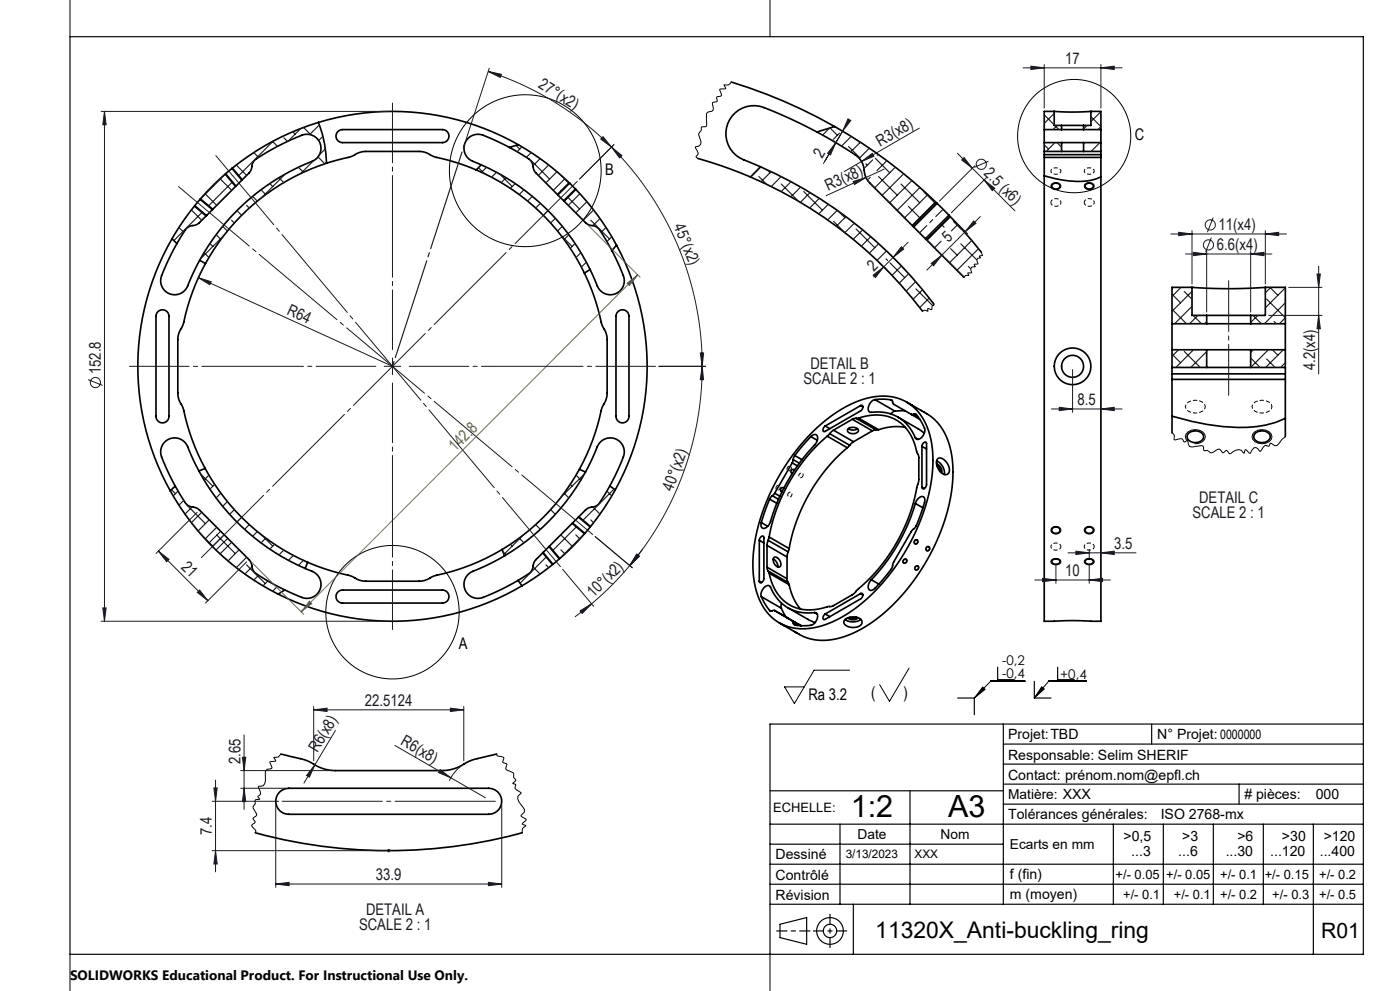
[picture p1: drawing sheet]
<svg xmlns="http://www.w3.org/2000/svg" width="420mm" height="297mm" viewBox="0 0 420 297" stroke-linecap="round" stroke-linejoin="round" font-family="sans-serif">
<g fill="none" stroke="#000" stroke-width=".5">
<path d="M95.5 36.7a76.4 76.4 0 0 1 60 6.7M95.5 36.7a32.8 32.8 0 0 1 2.5 12.2M95.5 36.7a76.4 76.4 0 0 0-25.9 13.8M101.5 39.3l1.2-.5h30a1.95 1.95 0 0 1 2 2 1.95 1.95 0 0 1-2 1.9h-30a1.95 1.95 0 0 1-1.8-1.2 1.95 1.95 0 0 1 .6-2.2zM219.4 24.6a152.7 152.7 0 0 1 31 13.3M245.1 39.6a129.1 129.1 0 0 0-17.1-7.7 8.5 8.5 0 0 0-10.1 6.4 8.5 8.5 0 0 0 6.5 10.1l3.7 1.6M245.1 39.6l10.1 5.9a7 7 0 0 1 4.2 6.6l.6 1.5 1 1.3 13.1 13.1M250.4 37.9l-5.3 1.7M250.4 37.9a152.8 152.8 0 0 1 30.7 23.1M313.3 38.8v3.9M313.3 38.8h5.2M316.3 33.4l5.2 .2 5.8-.2"/>
<path d="M316.3 33.4h-3v5.4M316.3 33.4v4.2h2.2M318.5 38.8h6.6M318.5 37.6h6.6M318.5 37.6v1.2M325.1 38.8h5.2M325.1 37.6v1.2M327.3 33.4h3v5.4M327.3 33.4v4.2h-2.2M330.3 38.8v3.9M60 59.7l-1.6 1.9M60 59.7l3.7 3.1"/>
<path d="M67.7 52.1l-4 3.7-3.7 3.9M67.7 52.1l3.1 3.7M69.6 50.5l-1.9 1.6M69.6 50.5l3 3.5M70.8 55.8l-7.1 7M72.6 54l-1.8 1.8M72.6 54l2.3-2.3 .6-1.2a3.4 3.4 0 0 1 1.4-2.9 59.8 59.8 0 0 1 15-7.4 4.2 4.2 0 0 1 4.3 3.3 4.2 4.2 0 0 1-2.6 4.8 66 66 0 0 0-33.7 29.7M98 48.9l3.2-.9a18.3 18.3 0 0 0 6.8-2.4l1.7-.2h16a14.3 14.3 0 0 1 5 1.7 64.9 64.9 0 0 1 12.2 3.8M98 48.9a64 64 0 0 0-36.4 30.1M142.9 50.9a64 64 0 0 1 32.4 31M144.4 49.4a66 66 0 0 1 32.6 31.4M144.4 49.4l-1.5 1.5"/>
<path d="M152.9 44.2l-7-3.3a4.3 4.3 0 0 0-6.4 2 4.3 4.3 0 0 0 3.3 5.8l1.6 .7M152.9 44.2l2.9 1.6a9.3 9.3 0 0 1 3.7 2.8l.6 2.1 .5 1 6.7 6.7M155.5 43.4l-2.6 .8M155.5 43.4a76.4 76.4 0 0 1 15.4 11.5M167.3 58.4l1.8 1.8M170.9 54.9l1.7 1.8M170.9 54.9l-3.6 3.5M172.6 56.7a76.4 76.4 0 0 1 12.4 16.8M172.6 56.7l-3.5 3.5M209.4 47.5l7 2.2 8.7 3.3M225.1 53a128 128 0 0 1 51.6 40.3M228.1 50a131.9 131.9 0 0 1 52.1 41.1"/>
<path d="M228.1 50l-3 3M313.3 45.4v.9M313.3 46.3v.9M313.3 47.2v5.5M313.3 42.7h5.2M313.3 45.4h5.2M313.3 42.7v2.7M313.3 46.3h17M313.3 47.2h17M315.8 55.2a1.34 1.34 0 0 1 2.2 .7 1.25 1.25 0 0 1-1.4 .8 1.25 1.25 0 0 1-1-1.2zM318.5 42.7h6.6M318.5 45.4h6.6"/>
<path d="M318.5 42.7v2.7M325.1 42.7h5.2M325.1 45.4h5.2M325.1 42.7v2.7M325.8 55.2a1.34 1.34 0 0 1 2.2 .7 1.25 1.25 0 0 1-1.4 .8 1.25 1.25 0 0 1-1-1.2zM330.3 45.4v.9M330.3 46.3v.9M330.3 47.2v5.8M330.3 42.7v2.7M51.6 71.6a76.4 76.4 0 0 0-.5 75.5M51.6 71.6l1.5 1.4M53.1 73l-1.3 2.3a41.8 41.8 0 0 0-3.6 8.6 4.3 4.3 0 0 0 3.9 4.4 4.3 4.3 0 0 0 4.6-3.6l3.2-6.7"/>
<path d="M58.4 61.6a76.4 76.4 0 0 0-6.8 10M58.4 61.6l3.6 3M59.9 78l1.7 1M61.6 79a77.9 77.9 0 0 0-6.9 18.8l-.4 .7a6 6 0 0 0-1 3.3v16a14.3 14.3 0 0 0 1.8 5 64.4 64.4 0 0 0 6.4 17.6M62 64.6l-2.4 2.3-1.2 .6a3.7 3.7 0 0 0-3.5 2.4l-1.8 3.1M63.7 62.8l-1.7 1.8M169.1 60.2l6.6 6.5 1.4 .8a3.6 3.6 0 0 1 3.3 2.2l3.2 5.4M183.6 75.1l3 6.6a4.3 4.3 0 0 1-1.8 6.3 4.3 4.3 0 0 1-5.9-2.9l-1.9-4.3M185 73.5l-1.4 1.6M185 73.5a76.4 76.4 0 0 1-.4 73.3M274.1 68l3.5 3.6M277.6 71.6l11.6 11.5"/>
<path d="M281.1 61l3.6 3.5M281.1 61l-7 7M284.7 64.5l3.5 3.8 6.2 7.3M284.7 64.5l-7.1 7.1M47.3 93.5a1.95 1.95 0 0 1 2.1-.5 1.95 1.95 0 0 1 1.3 1.8v30a1.95 1.95 0 0 1-2 1.9 1.95 1.95 0 0 1-1.9-1.9v-30zM175.3 81.9a84.7 84.7 0 0 1 5.5 15.9l.4 .7a6 6 0 0 1 .9 3.3v16a14.3 14.3 0 0 1-1.7 5 64.4 64.4 0 0 1-6.6 17.8M177 80.8l-1.7 1.1M185.3 93.5a1.95 1.95 0 0 1 2.1-.5 1.95 1.95 0 0 1 1.3 1.8v30a1.95 1.95 0 0 1-2 1.9 1.95 1.95 0 0 1-1.9-1.9v-30zM51.1 147.1a76.4 76.4 0 0 0 32.4 31M52.6 145.7l1.4 2.5a7.5 7.5 0 0 0 2.9 3.5l1.8 .4 1.1 .8 14.9 14.8 .8 1.4a3.4 3.4 0 0 0 1.4 2.9l4.2 2.5 4.3 2.3M52.6 145.7l-1.5 1.4M59.7 141.1l-3-6.3a4.3 4.3 0 0 0-6-3.2 4.3 4.3 0 0 0-1.8 6.5l3.7 7.6"/>
<path d="M59.7 141.1a66 66 0 0 0 31.9 29.3M61.5 140.4a64 64 0 0 0 30.8 28.1M61.5 140.4l-1.8 .7M171.8 156.7l3.7 3.1M171.8 156.7l-7.1 7.1M173.5 155l-1.7 1.7M173.5 155l3.6 2.9M173.8 140.6a64 64 0 0 1-23.2 24.1M173.8 140.6l1.8 .9M175.5 159.8l-3.7 4-4 3.7M175.6 141.5l3.2-6.6a4.3 4.3 0 0 1 5.9-3.3 4.3 4.3 0 0 1 1.9 6.5l-3.7 7.5M175.6 141.5a66 66 0 0 1-24.2 25.1"/>
<path d="M177.1 157.9l-1.6 1.9M182.9 145.6l1.7 1.2M182.9 145.6l-1.4 2.6a7.5 7.5 0 0 1-2.9 3.5l-2.5 .8-2.6 2.5M184.6 146.8a76.4 76.4 0 0 1-7.5 11.1M315.8 158.3a1.21 1.21 0 0 1 1.4-.3 1.21 1.21 0 0 1 .7 1.3 1.25 1.25 0 0 1-1.4 .5 1.25 1.25 0 0 1-.9-1.2zM325.8 158.3a1.21 1.21 0 0 1 1.4-.3 1.21 1.21 0 0 1 .7 1.3 1.25 1.25 0 0 1-1.4 .5 1.25 1.25 0 0 1-.9-1.2zM85.4 176.8l-1.9 1.3M91.6 170.4l.7 .3a4.5 4.5 0 0 1 3 7.1 4.6 4.6 0 0 1-6 .7l-3.9-1.7M92.3 168.5l-.7 1.9M101.5 177.3l1.2-.5h30a1.95 1.95 0 0 1 2 2 1.95 1.95 0 0 1-2 1.9h-30a1.95 1.95 0 0 1-1.8-1.2 1.95 1.95 0 0 1 .6-2.2zM150.6 164.7a74.8 74.8 0 0 1-20.9 8.1l-.7 .4a6 6 0 0 1-3.3 1h-16a14.3 14.3 0 0 1-5-1.7 64.8 64.8 0 0 1-12.4-4M150.6 164.7l.8 1.9"/>
<path d="M151.4 166.6l-4.7 2.5-3.6 1.6a4.4 4.4 0 0 0-3 7.1 4.6 4.6 0 0 0 6.2 .7l4-1.8 5.1-2.8M155.4 173.9l1.2 1.7M156.6 175.6a76.4 76.4 0 0 1-73.1 2.5M162.9 165.6l-2.3 2.3-.6 1.2a3.8 3.8 0 0 1-2.6 3.6l-2 1.2M162.9 165.6l3 3.5M164.7 163.8l-1.8 1.8M164.7 163.8l3.1 3.7M165.9 169.1l-4.5 3.4-4.8 3.1M167.8 167.5l-1.9 1.6M315.8 167.8a1.37 1.37 0 0 1 2.2 .6 1.41 1.41 0 0 1-2.5-.1zM325.8 167.8a1.37 1.37 0 0 1 2.2 .6 1.41 1.41 0 0 1-2.5-.1zM327.3 186.2l-5.8-.2-8.2 .2v-133.5a30.1 30.1 0 0 0 14 1.3l3-1v133.2h-3"/>
<path d="M84 237.2l1.7-.8 .9-.2h60a3.9 3.9 0 0 1 3.9 3.9 3.9 3.9 0 0 1-3.9 3.9h-60a3.9 3.9 0 0 1-3.6-2.5 3.9 3.9 0 0 1 1-4.3zM149 226l-6.4 1.5-2 .7a14.8 14.8 0 0 1-8 2.7h-32a14.1 14.1 0 0 1-7.9-2.7l-2.1-.7-6.3-1.5M76.6 249.6a152.1 152.1 0 0 0 80 0"/>
<circle cx="321.8" cy="109.8" r="3.3"/>
<circle cx="321.8" cy="109.8" r="5.5"/>
</g>
<g fill="none" stroke="#191924" stroke-width=".35">
<path d="M87.8 39.5l.8 .7M90.2 38.5l-3.7 3.8M91.1 38.2l2.2 2.2M95.8 37.4l-2.9 2.9M249 38.3l-2.2 2.2M249 38.3l2.2 2.2M251.8 39.9l-1.8 1.8M313.4 34.6l2.9 2.8M316.3 34l-3 3M316.4 37.6l1.3 1.2M317.2 37.6l-1.3 1.2M326.1 37.6l-1 1.1"/>
<path d="M327.3 34.9l3 3-.9 .9M330.3 33.5l-3 3M61.5 58.1l3.5 3.4M63.7 55.8l.2 .1M66 53.6l3.5 3.5M67.2 59.3h.1M67.7 52.1l-7.7 7.6M69.7 54.5l-7.2 7.3M70.9 49.5l3.1 3.1M75.8 58.8l1.4 1.5M76.1 45.7l1.5 1.5M78.5 57l1.2 1.3"/>
<path d="M80.9 55l.9 .9M81.8 42.4l1.5 1.5M82 42.3l-10.5 10.4M83.7 53.3l1.4 1.4M85.2 41.3l1.1 1.1M85.6 52.2l-7.1 7M89.5 50.1l1.5 1.5M94.1 48.1l-3.9 3.9M95.4 47l2.1 2.1M96.9 40.8l-1.3 1.3M97.6 44.6l-1.8 1.8M143.5 50.2l1.8 1.8"/>
<path d="M146 50.1l-1.5 1.5M149 51.6l-1.5 1.5M149.9 52.2l3.8 3.7M151.8 53.3l-1.4 1.4M154.6 55l-1.5 1.5M154.8 43.6l1.1 1.1M156.6 44l-1.5 1.5M157.2 56.9l-1.4 1.4M159.3 48l5.6 5.7M159.4 45.7l-1.5 1.5M159.7 58.8l-1.4 1.5M162 47.5l-2.1 2.2"/>
<path d="M164.6 49.5l-3.1 3.1M167.1 51.5l-3.4 3.3M167.7 52l3 3M168.3 57l.2 .3M169.5 53.6l-3.5 3.5M170.3 59l3.6 3.6M174 58.1l-3.5 3.4M175 59.3l.5 .5M227.6 52.9l2.4 2.3M228.3 50l-3.1 3.1M230.1 50.9l.9 .9M231.3 51.4l-3 3.1"/>
<path d="M234.4 52.9l-3 3M234.4 55.1l5.1 5.2M237.3 54.5l-3 2.9M240.2 56.1l-2.9 2.9M241.1 57.4l5.6 5.6M243 57.7l-2.9 2.9M245.8 59.4l-2.9 2.9M249.7 42.1h-.1M254.6 43.9l3.3 3.4M255.4 40.9l-2.9 2.9M257.2 42l.7 .8M258.1 42.6l-2.9 2.9"/>
<path d="M259.8 49.1l.4 .4M260.4 54.3l2 2M260.8 44.4l-2.8 2.8M261 53.2l-.4 .5M261.8 47.9l-2.3 2.4M262.6 47.5l4.3 4.3M263.5 46.3l-.3 .3M263.6 52.9l5.6 5.6M265.8 59.6l5.6 5.6M266.1 48.1l-3 3M268.6 50.1l-6.2 6.2M270.3 55.1l5.6 5.7"/>
<path d="M271.1 52.1l-6.5 6.5M273.6 54.1l-6.7 6.7M276 56.2l-6.9 6.9M277 57.4l3.9 3.8M278.3 58.3l-6.9 7M313.3 43.4l1.3 1.3M316.5 42.7l-2.7 2.7M317.1 42.7l1.4 1.4M318.5 45.3l-.2 .1M325.5 42.7l-.4 .4M330 42.7l-2.7 2.7M53.7 68.2l1.4 1.4"/>
<path d="M57.4 62.9l3.1 3.1M60.7 63.6l-8.6 8.5M61.2 75.7l1.5 1.5M63 73l.9 .9M65 70.5l1.3 1.3M66.8 67.8l1.4 1.4M67.2 70.5l-7.1 7.1M69.5 66l.8 .8M71.1 63.1l1.4 1.4M74 61.5l.8 .8M162.1 60.9l-1.4 1.4M164.4 63.1l-1.4 1.4"/>
<path d="M166.6 65.4l-1.4 1.4M168.3 70.5l3.3 3.4M168.7 67.8l-1.4 1.4M170.7 70.3l-1.5 1.5M172.5 73l-1.4 1.4M174.3 75.7l-1.5 1.5M175 77.2l.4 .4M175.9 78.6l-1.5 1.5M176.1 60.4l-3.4 3.4M177.2 66l5.7 5.6M178.1 62.9l-3.1 3.1M180 65.5l-2.1 2.1"/>
<path d="M181.8 68.2l-1.4 1.4M183.5 70.9l-1.4 1.5M248.5 61.2l-2.9 2.9M250.1 66.4l3.3 3.3M251.2 63l-2.9 2.9M251.5 63.2l2 2M253.8 64.9l-2.9 2.9M256.3 66.9l-2.8 2.8M256.8 68.6l5.6 5.6M258.8 68.9l-2.8 2.8M261.2 70.9l-2.8 2.9M263.6 73l-2.8 2.9"/>
<path d="M265.8 77.6l.5 .5M265.9 75.2l-2.7 2.7M267 78.8l4.4 4.4M270.4 79.7l-2.8 2.8M272.5 61.9l3.9 3.8M277.7 71.5l2.7 2.7M280.7 60.5l-7.1 7M282.2 67l1 1.1M282.3 72.3l-2 2M283.8 77.6l5.4 5.4M285.1 65l-7 7M285.2 74.5l1.9 2"/>
<path d="M286 66.4l2.4 2.4M287.3 67.3l-1.9 1.9M288.3 73.1l4.7 4.8M290.2 70.6l.3 .2M290.5 79.8l.7 .7M291.5 72.1l-6.7 6.7M293.6 74.5l-6.5 6.5M272.6 82l-2.8 2.9M274.7 84.4l-2.8 2.8M274.8 86.6l4.9 4.9M276.8 86.8l-2.9 2.9M278.8 89.3l-2.9 2.9"/>
<path d="M51.4 146.7l1.2 1.3M53.4 147.2l-1.4 1.4M55.1 150l-1.4 1.4M56 151.3l5.6 5.6M57.6 151.9l-2.1 2.2M60 159.8l3.9 3.9M60.1 142l3.8 3.7M60.5 153.5l-3.1 3.2M62.7 142.4l-1.5 1.5M62.8 155.8l-3.4 3.3M64.4 145.2l-1.4 1.4M65 158l-3.5 3.5"/>
<path d="M66.3 147.8l-1.5 1.4M68.2 150.3l-1.4 1.4M70.3 152.7l-1.4 1.5M72.5 155l-1.4 1.5M74.8 157.2l-1.4 1.4M77.2 159.3l-1.4 1.4M160.7 157.2l1.4 1.4M165.2 152.7l1.4 1.5M169.2 147.8l1.5 1.4M171.1 145.2l.5 .5M172.8 142.4l1.5 1.5M173 157.8l-7.3 7.3"/>
<path d="M175.4 142l-7.1 7M175.5 159.8l-7.7 7.7M177.2 155.8l.9 .9M177.9 151.9l2.1 2.2M181.7 151.3l.1 .1M182.1 147.2l1.4 1.4M184.2 146.6l-9.4 9.4M65 160.3l5.6 5.6M67.2 167l.6 .6M67.3 160.3l-3.6 3.5M69.5 162.5l-3.5 3.5M71.7 164.8l-3.3 3.3"/>
<path d="M74 169.3l5.6 5.6M74 167l-3.1 3.1M75.6 169.9l-2.1 2.1M77.6 172.4l-1.5 1.5M78.5 160.3l3.3 3.4M79.7 161.3l-1.4 1.4M80.4 174.1l-1.5 1.5M82.4 163.1l-1.5 1.5M83.3 175.7l-1.5 1.5M85.1 164.9l-1.4 1.4M85.2 167l.4 .4M88 166.5l-1.5 1.4"/>
<path d="M91 167.9l-1.5 1.5M91.9 169.3l.1 .1M150.9 165.4l.9 .9M153.1 163.1l.6 .6M155.8 161.3l1.4 1.4M157 160.3l-5.8 5.8M159.3 173.8l.1 .1M159.9 169.9l2.1 2.1M163.8 169.3l.8 .8M164 166.8l-8 8M168.2 160.3l3.4 3.4M168.3 164.8l1.2 1.2"/>
<path d="M172.7 160.3l1.3 1.2"/>
</g>
<path d="M219.4 24.6a1.73 1.73 0 0 1-2.2 .9l.5 1-1.7 .2 .4 2-1.4 .4 .2 1.2-.2 .2a.93 .93 0 0 0-1.3 .6l.3 1.4-.1 .6-1.6 .5-.3 .4-.1 1.4a3 3 0 0 1-.1 2.6l-1.4 .1v1l-.9 1.1 .8 2.3a1.53 1.53 0 0 1-1.7 1.5l.9 2-.7 1 .6 .5M294.4 75.6l.4 .9-.9 .2 .2 .6-.7 .1-.4 .5 .4 1.1-1.1 .2 .3 .7-1 .1-.4 .5 .3 1.2-1.1 .1 .2 .7-.9 .1-.5 .5M280.2 91.1l-.1 .4h-.4l-.2 1.3-1.1-.4v.9l-1-.3-.7 .3M84.3 226a2.14 2.14 0 0 1-2.1 1l.5 1-1.7 .4 .6 1.7-.1 .2-1.4 .3-.5 .6v2.8l-.2 .9-.5 .6-1.4 .3 .7 2.2-.9 .7 .6 .8-1.3 .3a1.82 1.82 0 0 1-.7 2l1.1 2.2v.3l-1.1 1.1 .7 .9-1.1 1 .4 .8a1.06 1.06 0 0 1 .8 1.2l-.1 .3M149 226v.3a1.43 1.43 0 0 0 1.5 .5l.6 .2 .1 .2-.4 1.2 1.3 .7-.4 1.3 .3 .3 2.1 1.1a1.51 1.51 0 0 0 .6 1.9l-.9 1.1 .9 .4-.2 1 1.8 1.5-1 1v.8l.4 .9 1.6 2.2v.8l-1 1.1 1.6 1.2-1.2 1.1 1 .7a1.92 1.92 0 0 0-1.1 2v.1" fill="none" stroke="#000" stroke-width=".3"/>
<path d="M282.4 76.5a.2 .2 0 0 1 .4 0 .2 .2 0 0 1-.4 0zM265.2 80.3a.2 .2 0 0 1 .4 0 .2 .2 0 0 1-.4 0z" fill="#191924"/>
<g fill="none" stroke="#000" stroke-width=".3">
<path d="M21 0v11M231 0v11M60.2 59.5l3.7 3.2M67.5 52.2l3.1 3.7M69.8 50.3l2.9 3.5M170.7 54.7l-3.5 3.5M172.8 56.8l-3.5 3.6M315.5 55.2a1.55 1.55 0 0 1 1.6-.5 1.55 1.55 0 0 1 1.1 1.3 1.6 1.6 0 0 1-1.6 .8 1.6 1.6 0 0 1-1.3-1.2zM325.5 55.2a1.55 1.55 0 0 1 1.6-.5 1.55 1.55 0 0 1 1.1 1.3 1.6 1.6 0 0 1-1.6 .8 1.6 1.6 0 0 1-1.3-1.2zM58.3 61.8l3.5 3M280.8 60.6l-7.1 7.1M285 64.9l-7 7"/>
<path d="M272.6 120.8l1.3 .8zM276.1 122.9l1.3 .7zM351.6 129.7a1.38 1.38 0 0 1 .6 1.9l.2 .3 2.3-.3 .6 .9 1-.4 .5 1.7 .8 .2a6 6 0 0 1 3.3-.3l.2 1.2 .2 .2a1.32 1.32 0 0 1 1.7 .5l.5 .1 2.1-1.1 .3 .1 .9 1 1.2-.7 .9 1 .4-.1a3.1 3.1 0 0 1 3.1-.9l.8 .8 .5-1 1.3 1.1 1.2-1.7a1.59 1.59 0 0 1 1.8 1.1l.5-.4a1.37 1.37 0 0 1 2-1.2l.3-.1 .3-.8 1.3 .8 .6-.1 1.5-1.7 1.1-1M356.3 132.2a1.64 1.64 0 0 1 .2-2.8 3.7 3.7 0 0 1 4.9 .7 1.97 1.97 0 0 1-1.7 2.7l-1.3 .2M376.5 129.4a3.7 3.7 0 0 1 4.9 .7 1.97 1.97 0 0 1-1.7 2.7 3.2 3.2 0 0 1-4.1-1.9l.2-.8zM66.2 159.2l-3.5 3.5M171.6 156.9l3.7 3.1M173.7 154.8l3.5 2.9M315.6 158.2a1.43 1.43 0 0 1 1.8-.4 1.43 1.43 0 0 1 .7 1.6 1.49 1.49 0 0 1-1.7 .6 1.49 1.49 0 0 1-1-1.5zM325.6 158.2a1.43 1.43 0 0 1 1.8-.4 1.43 1.43 0 0 1 .7 1.6 1.49 1.49 0 0 1-1.7 .6 1.49 1.49 0 0 1-1-1.5zM68.3 161.3l-3.5 3.6M162.7 165.8l3 3.5"/>
<path d="M164.9 163.6l3.1 3.7M271.1 167.7a.68 .68 0 0 1 .9 .2 .68 .68 0 0 1-.2 .9 .68 .68 0 0 1-.9-.2l-.1-.5zM274.4 161.9a.62 .62 0 0 1 1 .2 .62 .62 0 0 1-.4 .9 .62 .62 0 0 1-.8-.6zM274.6 169.7a.68 .68 0 0 1 1 .2 .68 .68 0 0 1-.2 1 .68 .68 0 0 1-1-.2v-.6zM277.9 163.9a.62 .62 0 0 1 1 .2 .62 .62 0 0 1-.4 .9 .62 .62 0 0 1-.8-.5zM315.5 167.8a1.67 1.67 0 0 1 2.8 .6 1.64 1.64 0 0 1-1.6 .9 1.64 1.64 0 0 1-1.4-1.1zM325.5 167.8a1.67 1.67 0 0 1 2.8 .6 1.64 1.64 0 0 1-1.6 .9 1.64 1.64 0 0 1-1.4-1.1zM254.9 200.9h-10.7l-5.9 10-2.9-5h5.9M272.7 200.2l-5.9 10-2.9-5M294.8 205.9l.7 .7-3.1 2.5zM307.5 204.1h-10.3l-4.8 5M312.5 205.8l.8 .7-3 2.7z"/>
<path d="M326 204h-11.3l-4.4 5.2M21 286v11M231 286v11"/>
<circle cx="157.6" cy="51.2" r="22.8"/>
<circle cx="322.3" cy="40.8" r="17"/>
<circle cx="117.7" cy="183.5" r="20"/>
</g>
<g fill="none" stroke="#000" stroke-width=".5">
<path d="M351.6 97v7.8M351.6 97h10.4M357.6 86.1a152.8 152.8 0 0 0 22 0M357.6 86.1h-6v10.9M357.6 86.1v8.4h4.4M362 97h13.2M362 94.5h13.2M362 94.5v2.5M375.2 97h10.4M375.2 94.5v2.5M379.6 86.1h6v10.9M379.6 86.1v8.4h-4.4"/>
<path d="M385.6 97v7.8M262.5 119.8l2.5-.2 2.3 .3M262.5 119.8a2.65 2.65 0 0 0-1.7 3.6l.2 .1a12.2 12.2 0 0 1 13.6 7.7M262.5 119.8l6 3.4M267.3 119.9l.4 .2 .4 1 7.9 4.6M267.3 119.9l.3 .1M351.6 110.1v1.9M351.6 112v1.7M351.6 113.7v11M351.6 104.8h10.4M351.6 110.1h10.4M351.6 104.8v5.3"/>
<path d="M351.6 112h34M351.6 113.7h34M362 104.8h13.2M362 110.1h13.2M362 104.8v5.3M375.2 104.8v5.3M375.2 104.8h10.4M375.2 110.1h10.4M385.6 110.1v1.9M385.6 112v1.7M385.6 113.7v11.6M385.6 104.8v5.3"/>
<path d="M237.7 138.7l-5.3 9.1M237.7 138.7l1.5 .9M238 137.8l-.3 .9M238 137.8l1.8 1M238.4 136.5l-.4 1.3M238.4 136.5l2.2 1.3M243.2 130.1a35.2 35.2 0 0 1 19.8-11.3 14.1 14.1 0 0 1 15.8 11 41 41 0 0 1-2.3 25.1 59.1 59.1 0 0 1-23.9 30 20.5 20.5 0 0 1-16.9 2.7 15.5 15.5 0 0 1-9.3-12.6 47.4 47.4 0 0 1 5.2-28.4 64.1 64.1 0 0 1 11.6-16.5zM243.3 130.9a1.13 1.13 0 0 1 1.6-.6 1.13 1.13 0 0 1 .3 1.7l-.3 .6a60.2 60.2 0 0 0-14.1 24.6 1.58 1.58 0 0 1-2.3 .9l-.2-.6 .1-.9M243.3 130.9l-4.9 5.6M243.3 130.9l1.9 1.1M247.6 127.7l1.4 .8M248.2 130.7a52.4 52.4 0 0 0-17.5 30.2"/>
<path d="M248.2 130.7l6 3.5M248.9 130l-.7 .7M248.9 130l6 3.4M250 128.9l-1.1 1.1M250 128.9l6.1 3.5M254.2 134.2a52.4 52.4 0 0 0-17.5 30.2M254.5 128.5a2.45 2.45 0 0 0 2.7 0M254.5 128.5a1.96 1.96 0 0 1 3 .6 1.89 1.89 0 0 1-3.3-.2zM254.9 133.4l-.7 .8M255.7 125.7l-5.7 3.2M255.7 125.7l6 3.4M256.1 132.4l-1.2 1"/>
<path d="M256.9 125.4l-1.2 .3M256.9 125.4l6 3.5M257.6 125.3l-.7 .1M257.6 125.3a12.6 12.6 0 0 1 13.9 2.7 20.7 20.7 0 0 1 3.8 8l.3 1.2v6.7l-.3 1.5a54.5 54.5 0 0 1-18.6 31.9l-.8 .8-5.9 3.4-1.3 .3a15.7 15.7 0 0 1-11.5-.3 13.4 13.4 0 0 1-6.5-9.7M257.6 125.3l6 3.5M258.2 121.6a.54 .54 0 0 1 .7 .1 .54 .54 0 0 1-.2 .8l-.5 .6-10.6 6.2a.54 .54 0 0 1-.8-.2 .54 .54 0 0 1 .2-.8l.6-.6M258.2 121.6l-10.6 6.1M258.2 121.6l.7 .3M261.7 129.1l-5.6 3.3M262.9 128.9l-1.2 .2M263.6 128.8l-.7 .1M268.5 123.2l-1.3 .9"/>
<path d="M269.4 125l6.3 3.7 1.6 1.2M271.5 123.1l-3 .1M271.6 128.1a15.5 15.5 0 0 0-8 .7M272 120.5l5.2 3a16.7 16.7 0 0 1 8.4 13.7 50.6 50.6 0 0 1-7 29.8 52.8 52.8 0 0 1-22.9 22.8 17.5 17.5 0 0 1-15.9 .3l-.8-.4M274 124.1h.8l1.1 1.5a6.5 6.5 0 0 1 1.5 3.8 2.22 2.22 0 0 1-2.6 2.1l-.2-.3M274 124.1l-.6 .1M274 124.1l1.4 .9M274.6 131.2l.8 .5M276.6 133.8a.87 .87 0 0 1 .3-1 .87 .87 0 0 1 1 0l.1 12.4a.87 .87 0 0 1-.3 1 .87 .87 0 0 1-1.1 0v-.2M276.6 133.8v12.2M276.6 133.8l1.4 .8M281 139.1a2.26 2.26 0 0 1 1.5 2.7"/>
<path d="M281 138.1a4 4 0 0 1 2.3 4.1M281.1 139.6l.8 .9 .2 .9M281.3 137.5a2.32 2.32 0 0 1 2.9 1.5 2.16 2.16 0 0 1-.1 3.2 3.3 3.3 0 0 1-3.2-3.6zM351.6 129.7v-5a60.2 60.2 0 0 0 28.1 2.7l3.1-.8 2.8-1.2v5.4M356.7 129.8a3 3 0 0 1 4.3 .7 2.22 2.22 0 0 1-3 2.1 1.66 1.66 0 0 1-1.7-.9 1.66 1.66 0 0 1 .4-1.9zM376.7 129.8a3 3 0 0 1 4.3 .7 2.22 2.22 0 0 1-3 2.1 1.67 1.67 0 0 1-1.7-.9 1.67 1.67 0 0 1 .4-1.9zM228.4 156.6l1.9 1.1M230.9 149.6l-2.5 7M230.9 149.6l2.1 1.2M231.7 148.6l-.8 1M231.7 148.6l1.9 1M232.4 147.8l-.7 .8"/>
<path d="M232.4 147.8l1.6 .9M235.2 146.3a.58 .58 0 0 0-1 .2 .58 .58 0 0 0 .4 .8M238.3 140.9a.58 .58 0 0 0-.9 .1 .58 .58 0 0 0 .3 .9M274.6 150.9a2.23 2.23 0 0 1 2.5-2l.4 .8a30 30 0 0 1-3.2 8.7l-.9 .8-5.3 9.2-.4 1.3a27.8 27.8 0 0 1-5.9 7.1 1.07 1.07 0 0 1-1.3-.3 1.07 1.07 0 0 1 .1-1.4l.8-1.4M274.6 150.9a55.6 55.6 0 0 1-13.2 22.8M274.6 150.9l2.3 1.3M276.6 146l.7 .4M227.8 161.9a.87 .87 0 0 1 .3-1 .87 .87 0 0 1 1 .1l.1 12.4a.87 .87 0 0 1-.3 1 .87 .87 0 0 1-1.1 0v-.2M227.8 161.9v12.3M227.8 174.2l.7 .4M227.8 161.9l1.4 .8M228.4 178.8a2.65 2.65 0 0 1 2.4-3.3l.1 .1a12.2 12.2 0 0 0 13.5 8"/>
<path d="M228.4 178.8l1.1 2.2 1.4 1.9M228.4 178.8l6 3.5M230.1 170l.3 1.1M230.1 163.5v6.5M230.1 170l6 3.5M230.1 163.5l6 3.4M230.4 161.9l-.3 1.6M230.4 171.1l.3 .7M230.4 171.1l6.1 3.5M230.4 161.9l6.1 3.5M230.7 160.9l-.3 1M230.7 171.8l6 3.4"/>
<path d="M230.7 160.9l6 3.5M232 167.6a2.45 2.45 0 0 1 1.3 2.3M232.2 167.1a1.82 1.82 0 0 1 1.7 .9 1.82 1.82 0 0 1 0 1.9 1.99 1.99 0 0 1-1.7-2.8zM236.1 173.5l.4 1.1M236.1 166.9v6.6M236.5 174.6l.2 .6M236.5 165.4l-.4 1.5M236.7 175.2a15.5 15.5 0 0 0 3.5 7.3M236.7 164.4l-.2 1M258.2 177.9a.54 .54 0 0 1 .7 .2 .54 .54 0 0 1-.2 .7l-.5 .7-10.6 6.1a.54 .54 0 0 1-.8-.2 .54 .54 0 0 1 .2-.7l.6-.7M258.2 177.9l-10.6 6.1M258.2 177.9l.7 .4"/>
<path d="M261.4 173.7l2.3 1.4M230.9 182.9l.3 .2 1.2-.1 7.9 4.5M230.9 182.9l.3 .2M233.8 186.7l1.8 1-.6-.3M234.4 182.3l1.4 2.6M234.5 180.8l-.1 1.5M235.5 187.6l3.6 2.1-.5-.3M235.7 184.9l1.1 .6zM236.4 182.2l6.3 3.6 1.8 .8M237.7 186l.3 .6M238 186.6l1.4 .8M239.3 186.9l1 .6z"/>
<path d="M244.4 183.6a1.2 1.2 0 0 1 1 .8 1.2 1.2 0 0 1-.3 1.2 2.78 2.78 0 0 1-3.1 1.9l-3.6-.2-.4-.7M244.4 183.6l.8 .5M247.6 184l1.4 .8M253.6 185.6a3.5 3.5 0 0 1 5 .6 2.04 2.04 0 0 1-2.6 1.9 2.48 2.48 0 0 1-2.9-1.7zM257 185l-1 .2-1.1-.2M257.4 185.1a2.26 2.26 0 0 1-3 .1M258.2 185.6a4 4 0 0 1-4.6 0"/>
<circle cx="271.5" cy="168.1" r=".58"/>
<circle cx="274.8" cy="162.4" r=".57"/>
<circle cx="275" cy="170.1" r=".58"/>
<circle cx="278.4" cy="164.4" r=".57"/>
</g>
<g fill="none" stroke="#191924" stroke-width=".35">
<path d="M351.6 92.7l4.4 4.3M351.6 88.2l2.6 2.5M354.3 86.1l-2.7 2.7M355.3 87.4l2.3 2.3M357.5 94.1l.1 .1M357.6 87.3l-6 6M357.6 91.8l-5.2 5.2M357.9 94.5l2.5 2.5M359.4 94.5l-2.5 2.5M362 96.4l-.6 .6M375.9 94.5l2.5 2.5M377.3 94.5l-2.1 2.2"/>
<path d="M380 89.6l5.6 5.6-1.8 1.8M381 86.1l2.4 2.4M381.2 86.1l-1.6 1.7M382.2 96.4l.7 .6M385.5 86.1l.1 .2-6 6M385.6 90.7l-6.3 6.3M351.6 106.1l2.6 2.6M353.6 104.8l-2 2M355.3 105.3l4.8 4.8M358.1 104.8l-5.3 5.3M362 105.4l-4.8 4.7M362 109.9l-.3 .2"/>
<path d="M375.2 107.3l2.8 2.8M376 104.8l-.8 .8M380 107.6l2.5 2.5M380.5 104.8l-5.3 5.3M381.7 104.8l1.7 1.7M385 104.8l-5.3 5.3M385.6 108.7l-1.4 1.4"/>
</g>
<g fill="none" stroke="#191924" stroke-width=".3">
<path d="M309.3 19.8l4 .5-4 .5zM313.3 19.3v13.1M330.3 19.3v13.1M30.3 33.4h86.4M31.3 33.4v152.8M31.3 33.4l.5 4h-1zM146.5 21.4l3.9 .9-.3 .9zM146.5 21.4a92.9 92.9 0 0 1 36.9 22.7M146.8 20.5l-7 21.5M251.9 38.8h.1M252.8 39.3l-5.8 9.7M254.4 35.6l.9 .5-2.5 3.2z"/>
<path d="M275.8 38.4l-17.3 10M306.9 20.3h29.7M330.3 20.3l4-.5v1zM180.9 41l2.5 3.1-3.2-2.4zM183.5 44.1l3.1 2.5-.7 .7zM183.5 44.1a92.9 92.9 0 0 1 27.2 65.7M184.2 43.4l-10.3 10.3M249.9 42.2h.1M250.7 42.8l-1.6 3.6-.8-.5zM255.9 54.4l3.9-1.2-3.4 2.1zM258.5 48.4l3.2-2.4 .5 .8zM258.5 48.4l-5.2 3"/>
<path d="M265.2 50.7l-17.3 7.9M287.2 45.9l17.3 17.3M288.5 47.9l.7-.7 2.5 3.2zM292.4 49.7l-10.5 10.6M295.2 53.9l3.2 2.5-.7 .7zM295.9 53.2l-10.5 10.6M296.5 48.3l-4.3 1.9M61.2 79.9l-2.1 4.2M267.2 76.4h.1M270.4 74l.7 .7-3.2 2.4zM272.4 72.6l-10.3 10.4M276.6 70.5l6.6 6.7"/>
<path d="M279.4 78.9l3.1-2.4-2.4 3.2zM283.6 63.4l6.7 6.7M292.1 66.2l.7 .7-3.2 2.5zM294.1 64.9l-16 16.1M351.3 70.1h34.7M353.6 69.6l4 .5-4 .5zM355.7 76.1h25.9M357.6 69.1v16M358 75.6l4 .5-4 .5zM362 75.1v18.4M363.4 71.2l-1.7 4.4M364 65.2l-1.8 4.4"/>
<path d="M375.2 76.1l4-.5v1zM375.2 75.1v18.4M379.6 70.1l4-.5v1zM379.6 69.1v16M395.6 79.8v32.3M59.5 83.2l3.9 1.2-.5 .9zM59.5 83.2l58.2 26.6M261.9 82.5l3.2-2.5-2.5 3.2zM265.8 80.7h.1M380.6 94.5h16M386.6 86.1h10M395.1 82.1h1l-.5 4z"/>
<path d="M395.6 94.5l.5 4h-1zM26.4 113.8l4.4 1.7M115.2 109.8h5M117.7 107.3v5M210.1 105.8h1l-.4 4zM210.7 109.8l.4 4h-1zM210.7 109.8a92.9 92.9 0 0 1-21.8 59.7M211.7 109.8h-14.1M321.8 110.8v12.8M315.4 122.6h21.2M317.8 122.1l4 .5-4 .5zM330.3 122.6l4-.5v1z"/>
<path d="M59.1 153.6l-12.3 12.3M47.5 165.2l3.2 2.4-.7 .7zM47.5 165.2l14.9 14.8M59.2 177.5l.7-.7 2.5 3.2zM74 168.4l-12.3 12.3M168.8 170.6l9.3 11.1M178.6 160.8l11.1 9.4M188.9 169.5l-4.9 5.5-6.5 6M191 166.1l.8 .6-2.9 2.8zM192.8 164.5l-3.9 5M310.4 173.8h22.7M312.8 173.3l4 .5-4 .5z"/>
<path d="M316.8 169.3v5.5M320.4 165.7h20.4M322.8 165.2l4 .5-4 .5zM326.8 173.8l4-.5v1zM326.8 164.7v2.6M326.8 169.3v5.5M330.3 165.7l4-.5v1zM30.3 186.2h86.4M30.8 182.2h1l-.5 4zM174 183.1l3.5-2.1-2.8 2.9zM177.5 181l-5 3.9M94.1 212.7l4-.5v1z"/>
<path d="M94.1 211.7v16.3M94.1 212.7h45M100.6 218.9l-9.4 15.8M135.1 212.2l4 .5-4 .5zM139.1 211.7v16.3M64.2 236.1h1l-.5 4zM64.7 233.8v27.5M72.2 230.9h27.4M72.2 236.2h13.4M72.7 226.9h1l-.5 4zM73.2 220.2v22.4M73.2 236.2l.5 4h-1z"/>
<path d="M94.4 229.2l-1.6 3.7-.8-.5zM118.5 223.4l27.1 15.7M132 230.7l3.3 2.4-3.8-1.6zM138.3 229.6l-1.8 1.8-1.7 2.6M63.7 254.9h51.9M63.7 240.1h19.9M64.7 254.9l.5 4h-1zM82.7 241.1v24.8M116.1 254.9h1M116.3 254.6l.7 .7M116.6 254.4v1M117 254.6l-.7 .7"/>
<path d="M150.5 241.1v24.8M82.7 264.9l4-.5v1zM82.7 264.9h67.8M146.5 264.4l4 .5-4 .5z"/>
<circle cx="294.4" cy="49.2" r="1.52"/>
<circle cx="362.5" cy="73.4" r="1.52"/>
<circle cx="363.1" cy="67.4" r="1.52"/>
<circle cx="28.6" cy="114.7" r="1.52"/>
</g>
<g fill="none" stroke="#000" stroke-width=".35">
<path d="M21 11h388v275h-388zM299.3 200v3.7h5M317.3 200v3.7h5M287.3 209.2h5v5M301 217v54M310.3 204.2v5h5M345.5 217v6M409 217h-178v69M231 237h70M273 237v34M301 229h108M301 223h108"/>
<path d="M301 235h108M371.7 235v6M231 247h178M231 259h178M231 253h70M252 247v24M301 241h108M334 247v24M349 247v24M364 247v24M379 247v24M394 247v39"/>
<path d="M231 271h178M231 265h178M234 277l8-2v8l-8-2zM256 271v15"/>
<circle cx="249" cy="279" r="2"/>
<circle cx="249" cy="279" r="4"/>
</g>
<path d="M176.4 67.4l15.6 15.7M188.1 84.9l3.2-2.5-2.5 3.2zM191.3 82.4l-101 101M75.4 168.4l15.7 15.7M92.8 180.2l.7 .7-3.2 2.5z" fill="none" stroke="#808000" stroke-width=".3"/>
<path d="M315.3 60.7a1.5 1.5 0 0 0 1.6 1.1 1.5 1.5 0 0 0 1.3-1.4 1.59 1.59 0 0 0-1.5-.9 1.59 1.59 0 0 0-1.4 1.2M325.3 60.7a1.5 1.5 0 0 0 1.6 1.1 1.5 1.5 0 0 0 1.3-1.4 1.59 1.59 0 0 0-1.5-.9 1.59 1.59 0 0 0-1.4 1.2" fill="none" stroke="#000" stroke-width=".3" stroke-dasharray="1.3 .6" stroke-dashoffset=".3" stroke-linecap="butt"/>
<path d="M232.9 145.9a.68 .68 0 0 0 .5 1 .68 .68 0 0 0 .6-1l-.5-.4-.6 .4M236.4 147.9a.68 .68 0 0 0 .6 1.1 .68 .68 0 0 0 .6-1.1l-.5-.4-.7 .4M237.3 140.7a.69 .69 0 0 0-.4-.9 .69 .69 0 0 0-.9 .4 .69 .69 0 0 0 .4 .9h.5l.4-.4M240.8 142.8a.69 .69 0 0 0-.3-.9 .69 .69 0 0 0-.9 .3 .69 .69 0 0 0 .3 .9h.6l.3-.3M318.3 163.8a1.56 1.56 0 0 0-1.6-1.1 1.56 1.56 0 0 0-1.4 1.2 1.62 1.62 0 0 0 1.5 1 1.62 1.62 0 0 0 1.5-1.1M328.3 163.8a1.56 1.56 0 0 0-1.6-1.1 1.56 1.56 0 0 0-1.4 1.2 1.62 1.62 0 0 0 1.5 1 1.62 1.62 0 0 0 1.5-1.1" fill="none" stroke="#000" stroke-width=".3" stroke-dasharray="1.3 .6" stroke-dashoffset=".4" stroke-linecap="butt"/>
<path d="M318.3 51.3a1.61 1.61 0 0 0-1.6-1 1.61 1.61 0 0 0-1.4 1.1 1.68 1.68 0 0 0 3-.1M328.3 51.3a1.61 1.61 0 0 0-1.6-1 1.61 1.61 0 0 0-1.4 1.1 1.68 1.68 0 0 0 3-.1M361.6 121.9a2.65 2.65 0 0 0-3-2 2.65 2.65 0 0 0-3 2 2.65 2.65 0 0 0 3 1.9 2.65 2.65 0 0 0 3-1.9M381.6 121.9a2.65 2.65 0 0 0-3-2 2.65 2.65 0 0 0-3 2 2.65 2.65 0 0 0 3 1.9 2.65 2.65 0 0 0 3-1.9" fill="none" stroke="#000" stroke-width=".3" stroke-dasharray="1.3 .6" stroke-dashoffset=".5" stroke-linecap="butt"/>
<path d="M235.5 187.7l-1.1-.7 1.1 .7M239.1 189.7l-1.2-.7 1.2 .7" fill="none" stroke="#000" stroke-width=".3" stroke-dasharray="1.3 .6" stroke-dashoffset=".1" stroke-linecap="butt"/>
<path d="M168.1 169.8l-103.3-123.2" fill="none" stroke="#191924" stroke-width=".3" stroke-dasharray="30.5 1.3 1.3 1.3" stroke-dashoffset="3.4"/>
<path d="M177.8 160.2l-124.2-104.3" fill="none" stroke="#191924" stroke-width=".3" stroke-dasharray="30.5 1.3 1.3 1.3" stroke-dashoffset="2.7"/>
<path d="M60.4 167.1l112.8-112.7" fill="none" stroke="#191924" stroke-width=".3" stroke-dasharray="30.5 1.3 1.3 1.3" stroke-dashoffset="4.1"/>
<path d="M84.6 240.1h64" fill="none" stroke="#191924" stroke-width=".3" stroke-dasharray="30.5 1.3 1.3 1.3" stroke-dashoffset=".4"/>
<path d="M233 279h10M244 279h10M249 274v10" fill="none" stroke="#000" stroke-width=".35" stroke-dasharray="30.5 1.3 1.3 1.3" stroke-dashoffset="27.4"/>
<path d="M117.7 109.8l21.8-66.9" fill="none" stroke="#191924" stroke-width=".35" stroke-dasharray="30.5 1.3 1.3 1.3" stroke-dashoffset="-2.8"/>
<path d="M282.9 62.7l-7 7.1" fill="none" stroke="#191924" stroke-width=".35" stroke-dasharray="30.5 1.3 1.3 1.3" stroke-dashoffset="27.4"/>
<path d="M368.6 84.1v34.4" fill="none" stroke="#191924" stroke-width=".3" stroke-dasharray="30.5 1.3 1.3 1.3" stroke-dashoffset="15.2"/>
<path d="M112.7 109.8h-73.9M117.7 104.8v-73.9M117.7 114.8v73.9M122.7 109.8h73.9" fill="none" stroke="#191924" stroke-width=".3" stroke-dasharray="30.5 1.3 1.3 1.3" stroke-dashoffset="12.6"/>
<path d="M312.5 205.8l.8 .7-3 2.7zM294.8 205.9l.7 .7-3.1 2.5z" fill="#000"/>
<g fill="#191924">
<path d="M180.9 41l2.5 3.1-3.2-2.4zM146.5 21.4l3.9 .9-.3 .9z"/>
<path d="M279.4 78.9l3.1-2.4-2.4 3.2zM292.1 66.2l.7 .7-3.2 2.5z"/>
<path d="M64.7 254.9l.5 4h-1zM64.2 236.1h1l-.5 4z"/>
</g>
<path d="M92.8 180.2l.7 .7-3.2 2.5zM188.1 84.9l3.2-2.5-2.5 3.2z" fill="#808000"/>
<g fill="#191924">
<path d="M132 230.7l3.3 2.4-3.8-1.6z"/>
<path d="M59.5 83.2l3.9 1.2-.5 .9z"/>
<path d="M255.9 54.4l3.9-1.2-3.4 2.1z"/>
<path d="M258.5 48.4l3.2-2.4 .5 .8z"/>
<path d="M94.4 229.2l-1.6 3.7-.8-.5z"/>
<path d="M210.1 105.8h1l-.4 4zM183.5 44.1l3.1 2.5-.7 .7z"/>
<path d="M330.3 20.3l4-.5v1zM309.3 19.8l4 .5-4 .5zM135.1 212.2l4 .5-4 .5zM94.1 212.7l4-.5v1z"/>
<path d="M317.8 122.1l4 .5-4 .5zM330.3 122.6l4-.5v1zM312.8 173.3l4 .5-4 .5zM326.8 173.8l4-.5v1zM322.8 165.2l4 .5-4 .5zM330.3 165.7l4-.5v1zM82.7 264.9l4-.5v1zM146.5 264.4l4 .5-4 .5z"/>
<path d="M174 183.1l3.5-2.1-2.8 2.9zM191 166.1l.8 .6-2.9 2.8z"/>
<path d="M261.9 82.5l3.2-2.5-2.5 3.2zM270.4 74l.7 .7-3.2 2.4z"/>
<path d="M254.4 35.6l.9 .5-2.5 3.2zM250.7 42.8l-1.6 3.6-.8-.5z"/>
<path d="M191 166.1l.8 .6-2.9 2.8zM210.7 109.8l.4 4h-1z"/>
<path d="M31.3 33.4l.5 4h-1zM30.8 182.2h1l-.5 4zM72.7 226.9h1l-.5 4zM73.2 236.2l.5 4h-1zM395.1 82.1h1l-.5 4zM395.6 94.5l.5 4h-1z"/>
<path d="M288.5 47.9l.7-.7 2.5 3.2zM295.2 53.9l3.2 2.5-.7 .7z"/>
<path d="M47.5 165.2l3.2 2.4-.7 .7zM59.2 177.5l.7-.7 2.5 3.2z"/>
<path d="M358 75.6l4 .5-4 .5zM375.2 76.1l4-.5v1z"/>
<path d="M353.6 69.6l4 .5-4 .5zM379.6 70.1l4-.5v1z"/>
</g>
<g font-size="9.2">
<text x="255.2" y="245">1:2</text>
<text x="284.5" y="245">A3</text>
</g>
<text font-size="6.9" x="262.6" y="281">11320X_Anti-buckling_ring</text>
<text font-size="6.3" x="396.3" y="281">R01</text>
<g font-size="4.8" fill="#191924">
<text x="319.6" y="19.3">17</text>
<text x="161.3" y="26.2" transform="rotate(32 161.3 26.2)">27°(x2)</text>
<text x="246.7" y="47.5" transform="rotate(-59 246.7 47.5)">2</text>
<text x="264.1" y="44" transform="rotate(-30 264.1 44)">R3(x8)</text>
<text x="295" y="52.2" transform="rotate(45 295 52.2)">2.5 (x6)</text>
<text x="248.4" y="57.3" transform="rotate(-25 248.4 57.3)">R3(x8)</text>
<text x="202.1" y="67.8" transform="rotate(67 202.1 67.8)">45°(x2)</text>
<text x="365.6" y="69">11(x4)</text>
<text x="284.5" y="73" transform="rotate(-45 284.5 73)">5</text>
<text x="365" y="75">6.6(x4)</text>
<text x="262.1" y="81.4" transform="rotate(-45 262.1 81.4)">2</text>
<text x="85.9" y="94.1" transform="rotate(25 85.9 94.1)">R64</text>
<text x="30.3" y="112.1" transform="rotate(-90 30.3 112.1)">152.8</text>
<text x="243.1" y="110.6">DETAIL B</text>
<text x="394.5" y="111" transform="rotate(-90 394.5 111)">4.2(x4)</text>
<text x="241.1" y="115.1">SCALE 2 : 1</text>
<text x="323.3" y="121.5">8.5</text>
<text x="201.8" y="147.4" transform="rotate(-70 201.8 147.4)">40°(x2)</text>
<text x="357.7" y="155.3">SCALE 2 : 1</text>
<text x="359.7" y="150.8">DETAIL C</text>
<text x="334.2" y="164.6">3.5</text>
<text x="54.2" y="170.3" transform="rotate(45 54.2 170.3)">21</text>
<text x="319.6" y="172.7">10</text>
<text x="178" y="179.4" transform="rotate(-45 178 179.4)">10°(x2)</text>
<text x="109.5" y="211.7">22.5124</text>
<text x="95.3" y="225.8" transform="rotate(-59 95.3 225.8)">R6(x8)</text>
<text x="119.9" y="223" transform="rotate(30 119.9 223)">R6(x8)</text>
<text x="72.1" y="229" transform="rotate(-90 72.1 229)">2.65</text>
<text x="63.6" y="250.3" transform="rotate(-90 63.6 250.3)">7.4</text>
<text x="112.8" y="263.9">33.9</text>
<text x="109.8" y="274.2">DETAIL A</text>
<text x="107.7" y="278.7">SCALE 2 : 1</text>
</g>
<g font-size="4.8">
<text x="340.5" y="42.1">C</text>
<text x="181.6" y="52.5">B</text>
<text x="137.7" y="194.4">A</text>
<text x="242.5" y="209.8">Ra 3.2</text>
<text x="261.4" y="209.1">(</text>
<text x="271" y="209.1">)</text>
</g>
<text font-size="4.8" fill="#808000" x="136.6" y="135.6" transform="rotate(-45 136.6 135.6)">142.8</text>
<g font-size="4.2">
<text x="302.4" y="221.5">Projet:TBD</text>
<text x="347.2" y="221.5">N° Projet: 0000000</text>
<text x="302.4" y="227.8">Responsable: Selim SHERIF</text>
<text x="302.4" y="233.7">Contact: prénom.nom@epfl.ch</text>
<text x="373.3" y="239.5"># pièces:</text>
<text x="394.7" y="239.5">000</text>
<text x="302.4" y="245.5">Tolérances générales:</text>
<text x="348.2" y="245.5">ISO 2768-mx</text>
<text x="232.7" y="257.5">Dessiné</text>
<text x="337" y="252.2">&gt;0,5</text>
<text x="339.4" y="256.4">...3</text>
<text x="353.5" y="256.4">...6</text>
<text x="354.7" y="252.2">&gt;3</text>
<text x="367.7" y="256.4">...30</text>
<text x="371.2" y="252.2">&gt;6</text>
<text x="381.1" y="256.4">...120</text>
<text x="384.6" y="252.2">&gt;30</text>
<text x="395.9" y="256.4">...400</text>
<text x="397.1" y="252.2">&gt;120</text>
<text x="232.7" y="263.6">Contrôlé</text>
<text x="303" y="263.4">f (fin)</text>
<text x="232.7" y="269.8">Révision</text>
<text x="303" y="269.4">m (moyen)</text>
</g>
<g font-size="4.1">
<text x="302.4" y="239.5">Matière: XXX</text>
<text x="257.2" y="251.4">Date</text>
<text x="282.1" y="251.4">Nom</text>
<text x="303" y="254.3">Ecarts en mm</text>
<text x="21" y="293.7">SOLIDWORKS Educational Product. For Instructional Use Only.</text>
</g>
<g font-size="4">
<text x="300.6" y="199.2">-0,2</text>
<text x="300.6" y="203.2">-0,4</text>
<text x="318.1" y="203.5">+0,4</text>
</g>
<g font-size="3.9">
<text x="231.9" y="243.3">ECHELLE:</text>
<text x="334.7" y="263.3">+/- 0.05</text>
<text x="349.9" y="263.3">+/- 0.05</text>
<text x="366" y="263.3">+/- 0.1</text>
<text x="379.4" y="263.3">+/- 0.15</text>
<text x="395.8" y="263.3">+/- 0.2</text>
<text x="336.9" y="269.4">+/- 0.1</text>
<text x="352.2" y="269.4">+/- 0.1</text>
<text x="366" y="269.4">+/- 0.2</text>
<text x="381.7" y="269.4">+/- 0.3</text>
<text x="395.8" y="269.4">+/- 0.5</text>
</g>
<g font-size="3.5">
<text x="253.7" y="257.2">3/13/2023</text>
<text x="274.4" y="257.2">XXX</text>
</g>
</svg>
